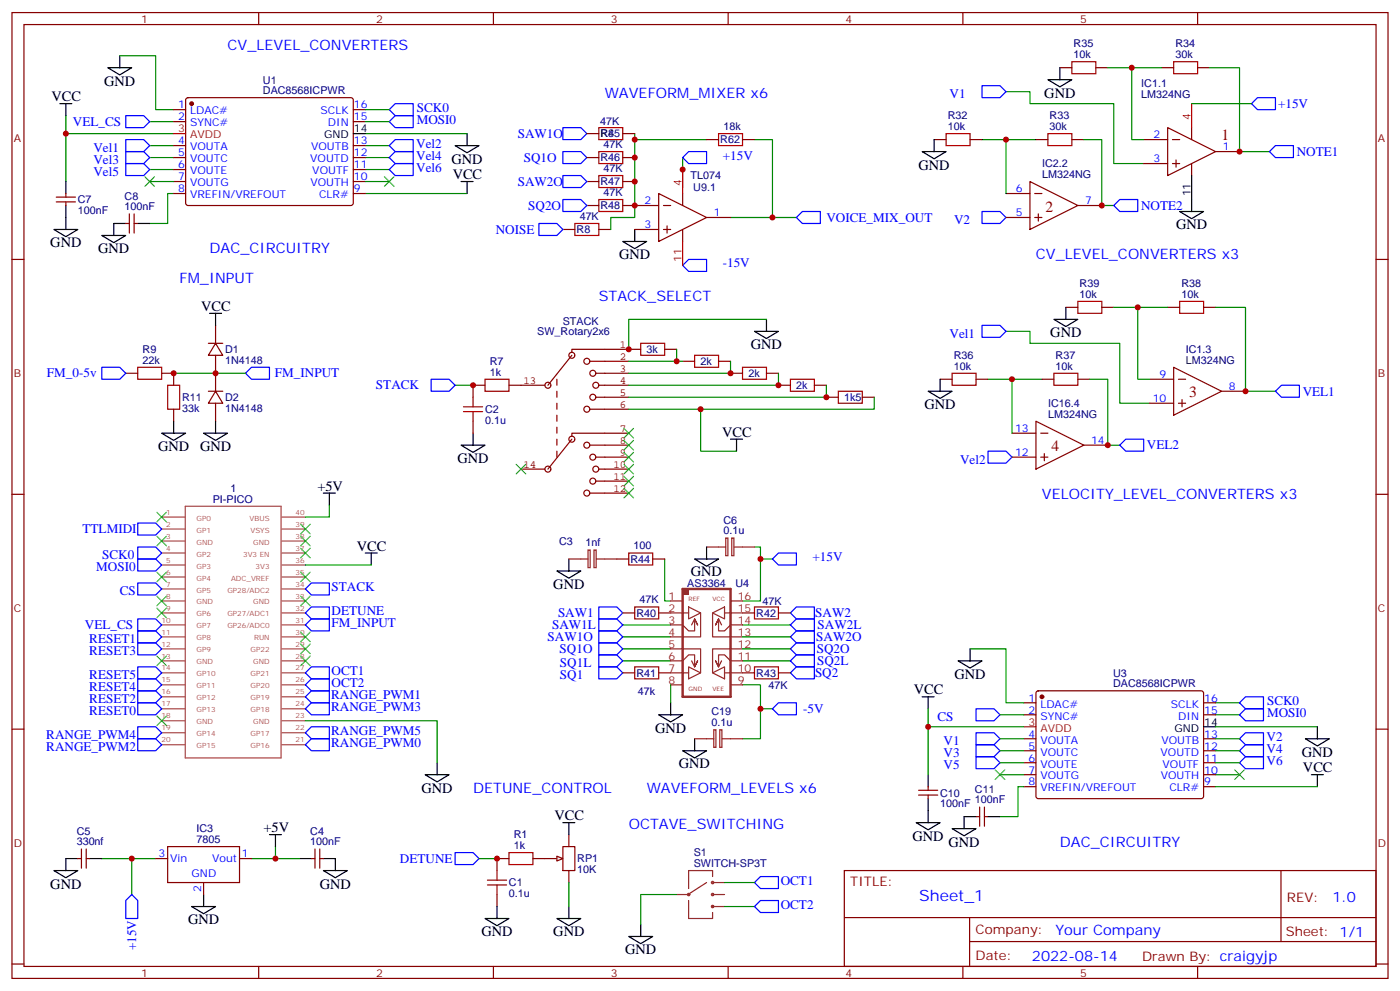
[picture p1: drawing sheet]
<svg xmlns="http://www.w3.org/2000/svg" width="412mm" height="292mm" viewBox="0 0 412 292" stroke-linecap="round" stroke-linejoin="round" font-family="sans-serif">
<g fill="none" stroke="#870000" stroke-width=".35">
<path d="M3.5 3.7h405.4v284.3h-405.4zM7.1 7.2h398.2v277.3h-398.2zM76.2 3.7v3.5M145.3 3.7v3.5M214.5 3.7v3.5M283.6 3.7v3.5M312.2 19.9h3.5M322.8 19.9h3.5M342.2 19.9h3.5M352.8 3.7v3.5M352.8 19.9h3.5M344 37.6l14.1 7-14.1 7.1z"/>
<path d="M351 37.6v3.5M275.2 41.1h3.5M285.8 41.1h3.5M296.3 57h7.1M303.4 53.4l14.1 7.1-14.1 7.1zM304.8 57h2.1M305.2 41.1h3.5M315.7 41.1h3.6M336.9 41.1h7.1M336.9 48.2h7.1M345.4 41.1h2.1M345.4 48.2h2.1"/>
<path d="M346.4 47.1v2.1M351 48.2v3.5M358.1 44.6h7M3.5 76.4h3.6M296.3 64h7.1M304.8 64h2.1M305.9 63v2.1M317.5 60.5h7.1M405.3 76.4h3.6M314 90.5h3.5M324.6 90.5h3.5M344 90.5h3.5"/>
<path d="M354.5 90.5h3.6M276.9 111.7h3.6M287.5 111.7h3.5M306.9 111.7h3.5M317.5 111.7h3.5M338.7 111.7h7M338.7 118.7h7M345.7 108.1l14.1 7.1-14.1 7zM347.1 111.7h2.1M347.1 118.7h2.1M348.2 117.7v2.1M359.8 115.2h7.1"/>
<path d="M298.1 127.5h7.1M298.1 134.6h7.1M305.2 124l14.1 7.1-14.1 7zM306.6 127.5h2.1M306.6 134.6h2.1M307.6 133.5v2.1M319.3 131.1h7M3.5 145.5h3.6M405.3 145.5h3.6M3.5 214.7h3.6M301.6 206.9h3.6M301.6 210.4h3.6"/>
<path d="M301.6 217.5h3.6M305.4 203.6l.5-.2h48.2l.4 .7v30.6l-.7 .4h-48.2l-.4-.7v-30.3zM354.5 206.9h3.6M354.5 210.4h3.6M354.5 217.5h3.6M405.3 214.7h3.6M270.6 234.1h5.6M270.6 232.7h5.6M273.4 231.6v1.1M273.4 234.1v1M288.6 237.6v5.6M290 237.6v5.6"/>
<path d="M301.6 221h3.6M301.6 224.5h3.6M301.6 228.1h3.6M301.6 231.6h3.6M354.5 221h3.6M354.5 224.5h3.6M354.5 228.1h3.6M354.5 231.6h3.6M22.9 252.8h1.1M24 249.9v5.7M25.4 249.9v5.7M25.4 252.8h1.1"/>
<path d="M45.9 252.8h3.5M49.4 249.2h21.2v10.6h-21.2zM60 259.8v3.5M70.6 252.8h3.5M91.7 252.8h1.1M92.8 249.9v5.7M94.2 252.8h1M94.2 249.9v5.7M160.5 252.8h3.5M165.8 249.2h3.5v7.1h-3.5zM167.6 245.7v3.5M167.6 256.3v3.5"/>
<path d="M248.7 256.3h156.6v28.2h-156.6zM287.5 240.4h1.1M290 240.4h1M377.3 256.3v20.9M248.7 270.1h156.5M285.6 277.2h119.6M285.6 270.1v14.2M3.5 283.8h3.6M76.2 284.5v3.5M145.3 284.5v3.5M214.5 284.5v3.5M283.6 284.5v3.5"/>
<path d="M352.8 284.5v3.5M405.3 283.8h3.6"/>
</g>
<g fill="none" stroke="#a64a4a" stroke-width=".35">
<path d="M47.6 152.2h7M47.6 155.8h7M47.6 159.3h7M54.6 149h28.2v74.1h-28.2zM83 152.2h7M83 155.8h7M83 159.3h7M47.6 162.8h7M47.6 166.3h7M47.6 169.9h7M47.6 173.4h7M47.6 176.9h7"/>
<path d="M83 162.8h7M83 166.3h7M83 169.9h7M83 173.4h7M83 176.9h7M47.6 180.4h7M47.6 184h7M47.6 187.5h7M47.6 191h7M47.6 194.6h7M47.6 198.1h7M83 180.4h7"/>
<path d="M83 184h7M83 187.5h7M83 191h7M83 194.6h7M83 198.1h7M47.6 201.6h7M47.6 205.1h7M47.6 208.7h7M47.6 212.2h7M47.6 215.7h7M47.6 219.3h7M83 201.6h7"/>
<path d="M83 205.1h7M83 208.7h7M83 212.2h7M83 215.7h7M83 219.3h7"/>
</g>
<g fill="none" stroke="#008700" stroke-width=".35">
<path d="M326.3 19.9h15.9M333.4 19.9v21.2h3.5M356.3 19.9h8.8v24.7h8.8M296.3 27h7.1v3.5h24.7v17.7h8.8M351 30.5h17.7M289.3 41.1h15.9M296.3 41.1v15.9M319.3 41.1h5.3v19.4h3.5M296.3 97.5h7.1v3.6h26.4v17.6h8.9M328.1 90.5h15.9M335.1 90.5v21.2h3.6M358.1 90.5h8.8v24.7h8.8"/>
<path d="M291 111.7h15.9M298.1 111.7v15.8M321 111.7h5.3v19.4h3.5M97 148.7v3.5h-7M90 166.3h19.4M285.8 191h10.5v15.9h5.3M90 212.2h38.8v12.3M273.4 208.7v5.3h28.2M273.4 214v14.1M294.6 210.4h7M294.6 217.5h7M358.1 210.4h7"/>
<path d="M358.1 206.9h7M358.1 214h30M358.1 217.5h7M294.6 228.1h7M294.6 221h7M294.6 224.5h7M301.6 231.6h-1.7v8.8h-5.3M358.1 228.1h7M358.1 231.6h30M358.1 221h7M358.1 224.5h7M30 252.8h15.9"/>
<path d="M38.8 252.8v10.5M81.1 249.2v3.6h-7M81.1 252.8h7.1"/>
</g>
<g fill="none" stroke="#00f" stroke-width=".35">
<path d="M289.3 25.2h5.3l1.7 1.8-1.7 1.8h-5.3zM370.4 28.8h5.3v3.5h-5.3l-1.7-1.8zM329.8 58.7h5.3v3.6h-5.3l-1.7-1.8zM373.9 44.6l1.8-1.7h5.3v3.5h-5.3zM289.3 62.3h5.3l1.7 1.7-1.7 1.8h-5.3zM289.3 95.8h5.3l1.7 1.7-1.7 1.8h-5.3zM377.5 113.4h5.3v3.5h-5.3l-1.8-1.7zM291 132.8h5.3l1.8 1.8-1.8 1.7h-5.3zM329.8 131.1l1.8-1.8h5.3v3.5h-5.3zM40.6 161h5.3l1.7 1.8-1.7 1.8h-5.3zM40.6 164.6h5.3l1.7 1.7-1.7 1.8h-5.3zM40.6 171.6h5.3l1.7 1.8-1.7 1.8h-5.3z"/>
<path d="M90 173.4l1.7-1.8h5.3v3.6h-5.3zM40.6 199.8h5.3l1.7 1.8-1.7 1.8h-5.3zM40.6 196.3h5.3l1.7 1.8-1.7 1.7h-5.3zM40.6 189.3h5.3l1.7 1.7-1.7 1.8h-5.3zM40.6 185.7h5.3l1.7 1.8-1.7 1.8h-5.3zM90 180.4l1.7-1.7h5.3v3.5h-5.3zM90 184l1.7-1.8h5.3v3.5h-5.3zM90 198.1l1.7-1.8h5.3v3.5h-5.3zM40.6 217.5h5.3l1.7 1.8-1.7 1.7h-5.3zM40.6 214h5.3l1.7 1.7-1.7 1.8h-5.3zM40.6 206.9h5.3l1.7 1.8-1.7 1.7h-5.3zM40.6 203.4h5.3l1.7 1.7-1.7 1.8h-5.3z"/>
<path d="M90 219.3l1.7-1.8h5.3v3.5h-5.3zM90 215.7l1.7-1.7h5.3v3.5h-5.3zM90 208.7l1.7-1.8h5.3v3.5h-5.3zM90 205.1l1.7-1.7h5.3v3.5h-5.3zM90 201.6l1.7-1.8h5.3v3.6h-5.3zM287.5 208.7h5.3l1.8 1.7-1.8 1.8h-5.3zM287.5 215.7h5.3l1.8 1.8-1.8 1.8h-5.3zM287.5 219.3h5.3l1.8 1.7-1.8 1.8h-5.3zM365.1 210.4l1.8-1.7h5.3v3.5h-5.3zM365.1 206.9l1.8-1.8h5.3v3.6h-5.3zM365.1 217.5l1.8-1.8h5.3v3.6h-5.3zM287.5 222.8h5.3l1.8 1.7-1.8 1.8h-5.3z"/>
<path d="M365.1 221l1.8-1.7h5.3v3.5h-5.3zM365.1 224.5l1.8-1.7h5.3v3.5h-5.3zM38.8 263.3l1.8 1.8v5.3h-3.6v-5.3z"/>
</g>
<circle cx="306.9" cy="205.1" r=".53" fill="#870000" stroke="#870000" stroke-width=".35"/>
<path d="M351 30.5v7.1M301.6 214h3.6" fill="none" stroke="#f00" stroke-width=".35"/>
<g fill="none" stroke="#000" stroke-width=".35">
<path d="M312.2 19.9v3.6M308.7 23.5h7l-3.5 2.1zM271.6 44.6h7.1l-3.5 2.1zM275.2 41.1v3.5M351 51.7v10.6M347.5 62.3h7l-3.5 2.1zM310.4 94h7.1l-3.5 2.1zM314 90.5v3.5M273.4 115.2h7.1l-3.6 2.1zM276.9 111.7v3.5M95.2 145.2h3.6M97 145.2v3.5"/>
<path d="M107.6 162.8h3.5M109.4 162.8v3.5M282.2 194.6h7.1l-3.5 2.1zM285.8 191v3.6M271.6 205.1h3.6M273.4 205.1v3.6M354.5 214h3.6M384.5 217.5h7.1l-3.5 2.1zM388.1 214v3.5M125.2 228.1h7.1l-3.5 2.1zM128.8 224.5v3.6M273.4 228.1v3.5"/>
<path d="M273.4 235.1v7.1M386.3 228.1h3.5M388.1 228.1v3.5M15.9 256.3h7l-3.5 2.1zM22.9 252.8h-3.5v3.5M26.5 252.8h3.5M79.4 245.7h3.5M81.1 245.7v3.5M88.2 252.8h3.5M95.2 256.3h7.1l-3.5 2.1zM95.2 252.8h3.6v3.5M269.9 242.2h7l-3.5 2.1z"/>
<path d="M280.5 243.9h7l-3.5 2.2zM287.5 240.4h-3.5v3.5M291 240.4h3.6M56.4 266.9h7.1l-3.5 2.1zM60 263.3v3.6"/>
</g>
<path d="M293.2 226.7l2.8 2.8M296 226.7l-2.8 2.8M363.7 226.7l2.8 2.8M366.5 226.7l-2.8 2.8" fill="none" stroke="#3c3" stroke-width=".35"/>
<path d="M315.7 18.2h7.1v3.5h-7.1zM345.7 18.2h7.1v3.5h-7.1zM278.7 39.3h7.1v3.6h-7.1zM308.7 39.3h7v3.6h-7zM317.5 88.7h7.1v3.6h-7.1zM347.5 88.7h7v3.6h-7zM280.5 109.9h7v3.5h-7zM310.4 109.9h7.1v3.5h-7.1z" fill="none" stroke="#a10000" stroke-width=".35"/>
<path d="M164 252.1l1.8 .7-1.8 .7z" fill="#f0f0f0" stroke="#870000" stroke-width=".35"/>
<g fill="none" stroke="#a10000" stroke-width=".35">
<path d="M136.5 119.8h5.7M139.3 116.9v2.9M142.9 111.7h7v3.5h-7zM188.7 101.1h7.1v3.5h-7.1zM204.6 104.6h7.1v3.5h-7.1zM218.7 108.1h7.1v3.6h-7.1zM232.8 111.7h7.1v3.5h-7.1zM246.9 115.2h7.1v3.5h-7.1zM136.5 121.2h5.7M139.3 121.2v2.8M185.2 162.8h7.1v3.5h-7.1zM187 178.7h7v3.5h-7z"/>
<path d="M222.2 178.7h7.1v3.5h-7.1zM187 196.3h7v3.5h-7zM222.2 196.3h7.1v3.5h-7.1zM143.6 259.1h5.6M146.4 256.3v2.8M149.9 251h7.1v3.5h-7.1zM143.6 260.5h5.6M146.4 260.5v2.8"/>
</g>
<g fill="none" stroke="#870000" stroke-width=".35">
<path d="M142.9 113.4h-3.6v3.5M149.9 113.4h3.6M185.2 102.8h3.5M195.8 102.8h3.5M201.1 106.4h3.5M211.7 106.4h3.5M215.2 109.9h3.5M225.8 109.9h3.5M229.3 113.4h3.5M239.9 113.4h3.5M243.4 116.9h3.5M254 116.9h3.5"/>
<path d="M139.3 124v3.5M181.7 164.6h3.5M192.3 164.6h3.5M183.4 198.1h3.6M183.4 180.4h3.6M194 198.1h3.6M194 180.4h3.6M218.7 198.1h3.5M218.7 180.4h3.5M229.3 198.1h3.5M229.3 180.4h3.5M149.9 252.8h-3.5v3.5"/>
<path d="M157 252.8h3.5M146.4 263.3v3.6"/>
</g>
<g fill="none" stroke="#000" stroke-width=".35">
<path d="M222.2 97.5h7.1l-3.5 2.2zM225.8 94v3.5M135.8 131.1h7.1l-3.6 2.1zM139.3 127.5v3.6M215.2 129.3h3.5M217 129.3v3.5M164 168.1h7.1l-3.5 2.1zM167.6 164.6v3.5M194 210.4h7.1l-3.5 2.1zM197.6 206.9v3.5M204.6 217.5v3.5M201.1 221h7l-3.5 2.1z"/>
<path d="M165.8 242.2h3.5M167.6 242.2v3.5M142.9 270.4h7l-3.5 2.1zM146.4 266.9v3.5M164 270.4h7.1l-3.5 2.1zM167.6 266.9v3.5"/>
</g>
<g fill="none" stroke="#008700" stroke-width=".35">
<path d="M225.8 94h-40.6v8.8M134.1 113.4h5.2M185.2 106.4h15.9M199.3 102.8v3.6M215.2 106.4v3.5h-30M229.3 109.9v3.5h-44.1M243.4 113.4v3.5h-58.2M257.5 116.9v3.6h-72.3M206.4 120.5v12.3h10.6M195.8 164.6v12.3h1.8M222.2 161h1.8v3.6M227.5 164.6h-3.5v12.3h-5.3"/>
<path d="M183.4 191h14.2M183.4 187.5h14.2M183.4 184h14.2M183.4 194.6h14.2M218.7 184h14.1M218.7 194.6h14.1M218.7 201.6h5.3v7.1h3.5M224 208.7v8.8h-5.3M141.1 252.8h5.3M167.6 259.8v7.1"/>
</g>
<g fill="none" stroke="#00f" stroke-width=".35">
<path d="M127 111.7h5.3l1.8 1.7-1.8 1.8h-5.3zM40.6 154h5.3l1.7 1.8-1.7 1.7h-5.3zM176.4 178.7h5.3l1.7 1.7-1.7 1.8h-5.3zM227.5 164.6l1.8-1.8h5.3v3.5h-5.3zM176.4 189.3h5.3l1.7 1.7-1.7 1.8h-5.3zM176.4 185.7h5.3l1.7 1.8-1.7 1.8h-5.3zM176.4 192.8h5.3l1.7 1.8-1.7 1.7h-5.3zM176.4 182.2h5.3l1.7 1.8-1.7 1.7h-5.3zM176.4 196.3h5.3l1.7 1.8-1.7 1.7h-5.3zM232.8 194.6l1.8-1.8h5.3v3.5h-5.3zM232.8 198.1l1.8-1.8h5.3v3.5h-5.3zM232.8 180.4l1.8-1.7h5.3v3.5h-5.3z"/>
<path d="M229.3 206.9h5.3v3.5h-5.3l-1.8-1.7zM134.1 251h5.2l1.8 1.8-1.8 1.7h-5.2z"/>
</g>
<g fill="none" stroke="#850000" stroke-width=".35">
<path d="M153.5 113.4h7M162.3 113.4a.88 .88 0 0 0-1.3-.8 .88 .88 0 0 0-.1 1.5 .88 .88 0 0 0 1.4-.5M164 111.7v1.7M164 115.2v1.7M164 118.7v1.8M168.5 104.6l-7.1 8.8M169.3 104.6a.88 .88 0 0 0-1.2-.8 .88 .88 0 0 0-.2 1.5 .88 .88 0 0 0 1.4-.5M185.2 106.4h-11.5a.88 .88 0 0 0-1.2-.8 .88 .88 0 0 0-.2 1.5 .88 .88 0 0 0 1.4-.6M185.2 116.9h-9.7a.88 .88 0 0 0-1.3-.7 .88 .88 0 0 0-.1 1.4 .88 .88 0 0 0 1.4-.5M185.2 109.9h-9.7a.88 .88 0 0 0-1.3-.8 .88 .88 0 0 0-.1 1.5 .88 .88 0 0 0 1.4-.6M185.2 113.4h-8.8a.88 .88 0 0 0-1.3-.8 .88 .88 0 0 0-.1 1.5 .88 .88 0 0 0 1.4-.5M185.2 102.8h-16.7v.9"/>
<path d="M153.5 138.1h7M162.3 138.1a.88 .88 0 0 0-1.3-.8 .88 .88 0 0 0-.1 1.5 .88 .88 0 0 0 1.4-.5M164 122.2v1.8M164 125.8v1.7M164 129.3v1.8M164 132.8v1.8M168.5 129.3l-7.1 8.8M169.3 129.3a.88 .88 0 0 0-1.2-.8 .88 .88 0 0 0-.2 1.5 .88 .88 0 0 0 1.4-.6M185.2 131.1h-11.5a.88 .88 0 0 0-1.2-.8 .88 .88 0 0 0-.2 1.5 .88 .88 0 0 0 1.4-.6M185.2 120.5h-11.5a.88 .88 0 0 0-1.2-.8 .88 .88 0 0 0-.2 1.5 .88 .88 0 0 0 1.4-.6M185.2 134.6h-9.7a.88 .88 0 0 0-1.3-.8 .88 .88 0 0 0-.1 1.5 .88 .88 0 0 0 1.4-.6M185.2 138.1h-8.8a.88 .88 0 0 0-1.3-.8 .88 .88 0 0 0-.1 1.5 .88 .88 0 0 0 1.4-.5"/>
<path d="M185.2 127.5h-16.7v.9M185.2 145.2h-11.5a.88 .88 0 0 0-1.2-.8 .88 .88 0 0 0-.2 1.5 .88 .88 0 0 0 1.4-.6M185.2 141.6h-9.7a.88 .88 0 0 0-1.3-.8 .88 .88 0 0 0-.1 1.5 .88 .88 0 0 0 1.4-.5"/>
</g>
<g fill="none" stroke="#8c2424" stroke-width=".35">
<path d="M167.6 164.6h5.6M173.2 161.9h.6v5.2h-.6zM175 161.9h.6v5.2h-.6zM175.7 164.6h6M197.6 176.9h3.5M215.2 176.9h3.5M197.6 180.4h3.5M197.6 184h3.5M197.6 187.5h3.5M197.6 191h3.5M197.6 194.6h3.5M197.6 198.1h3.5"/>
<path d="M215.2 180.4h3.5M215.2 184h3.5M215.2 187.5h3.5M215.2 191h3.5M215.2 194.6h3.5M215.2 198.1h3.5M197.6 201.6h3.5M204.6 217.5h5.7M210.3 214.8h.6v5.2h-.6zM212 214.8h.7v5.2h-.7zM212.7 217.5h6M215.2 201.6h3.5"/>
</g>
<path d="M201.1 173.4h14.1v31.7h-14.1z" fill="none" stroke="#8c2424" stroke-width=".71"/>
<path d="M201.1 173.4h1.7v1.8h-1.7z" fill="#8c2424"/>
<g fill="none" stroke="#8c2424" stroke-width=".35">
<path d="M213.8 158.4h.6v5.2h-.6zM215.5 158.4h.7v5.2h-.7zM202.8 178.7l3.6 1.7-3.6 1.8zM208.1 161h5.7M216.3 161h5.9M201.1 184l1.7 1.7h1.8v-3.5l.9 1.8-.9-1.8-.9 1.8M201.1 194.6l1.7-1.8h1.8v3.5l.9-1.7-.9 1.7-.9-1.7M201.1 191h5.3v7.1M201.1 180.4h1.7M201.1 198.1h1.7M202.8 196.3l3.6 1.8-3.6 1.7zM206.4 180.4v7.1h-5.3"/>
<path d="M209.9 180.4v7.1h5.3M209.9 180.4l3.5-1.7v3.5zM209.9 198.1l3.5-1.8v3.5zM212.5 184l-.8-1.8-.9 1.8 .9-1.8v3.5h1.7l1.8-1.7M212.5 194.6l-.8 1.7-.9-1.7 .9 1.7v-3.5h1.7l1.8 1.8M213.4 180.4h1.8M213.4 198.1h1.8M215.2 191h-5.3v7.1M208.1 259.8l-4.9 3.2M209.9 258.1v-1.8h-7.1v5.3M209.9 259.8h3.5M199.3 263.3h3.5"/>
<path d="M202.8 265.1v5.3h7.1v-1.8M209.9 263.3h3.5M209.9 266.9h3.5"/>
<circle cx="209.9" cy="259.8" r=".35"/>
<circle cx="202.8" cy="263.3" r=".35"/>
<circle cx="209.9" cy="263.3" r=".35"/>
<circle cx="209.9" cy="266.9" r=".35"/>
</g>
<g fill="none" stroke="#000" stroke-width=".35">
<path d="M31.7 19.9h7.1l-3.5 2.1zM35.3 16.4v3.5M17.6 30.5h3.6M19.4 30.5v3.5M104.1 39.3h3.5M137.6 39.3v3.6M19.4 53.4v3.6M134.1 42.9h7l-3.5 2.1zM135.8 53.4h3.5M137.6 53.4v3.6M15.9 67.6h7l-3.5 2.1zM19.4 60.5v7.1"/>
<path d="M30 69.3h7l-3.5 2.1zM37 65.8h-3.5v3.5M40.6 65.8h3.5M183.4 71.1h7.1l-3.5 2.1zM187 67.6v3.5M61.7 92.3h3.6M63.5 92.3v3.5M47.6 127.5h7.1l-3.5 2.1zM51.2 124v3.5M60 127.5h7l-3.5 2.1zM63.5 124v3.5M204.6 164.6h7.1l-3.6 2.1z"/>
<path d="M208.1 161v3.6M185.2 275.7h7.1l-3.6 2.1zM188.7 272.2v3.5"/>
</g>
<g fill="none" stroke="#00f" stroke-width=".35">
<path d="M37 34h5.3l1.8 1.8-1.8 1.8h-5.3zM114.7 35.8l1.7-1.8h5.3v3.6h-5.3zM116.4 30.5h5.3v3.5h-5.3l-1.7-1.7zM165.8 37.6h5.3l1.8 1.7-1.8 1.8h-5.3zM37 48.2h5.3l1.8 1.7-1.8 1.8h-5.3zM37 44.6h5.3l1.8 1.8-1.8 1.8h-5.3zM37 41.1h5.3l1.8 1.8-1.8 1.7h-5.3zM114.7 49.9l1.7-1.7h5.3v3.5h-5.3zM114.7 46.4l1.7-1.8h5.3v3.6h-5.3zM114.7 42.9l1.7-1.8h5.3v3.5h-5.3zM165.8 44.6h5.3l1.8 1.8-1.8 1.8h-5.3zM165.8 51.7h5.3l1.8 1.7-1.8 1.8h-5.3z"/>
<path d="M165.8 58.7h5.3l1.8 1.8-1.8 1.8h-5.3zM201.1 46.4l1.7-1.8h5.3v3.6h-5.3zM158.7 65.8h5.3l1.8 1.8-1.8 1.7h-5.3zM201.1 78.1l1.7-1.7h5.3v3.5h-5.3zM234.6 64l1.8-1.7h5.3v3.5h-5.3zM30 108.1h5.3l1.7 1.8-1.7 1.8h-5.3zM72.3 109.9l1.8-1.8h5.3v3.6h-5.3zM40.6 182.2h5.3l1.7 1.8-1.7 1.7h-5.3zM232.8 184l1.8-1.8h5.3v3.5h-5.3zM232.8 191l1.8-1.7h5.3v3.5h-5.3zM232.8 187.5l1.8-1.8h5.3v3.6h-5.3zM224 258.1h5.3v3.5h-5.3l-1.8-1.8z"/>
<path d="M222.2 266.9l1.8-1.8h5.3v3.5h-5.3z"/>
</g>
<g fill="none" stroke="#008700" stroke-width=".35">
<path d="M35.3 16.4h10.6v15.9h5.3M19.4 34v5.3h31.8M19.4 39.3v14.1M44.1 35.8h7.1M107.6 35.8h7.1M107.6 39.3h30M107.6 32.3h7.1M187 39.3v24.7h-7.1v3.6M44.1 49.9h7.1M44.1 46.4h7.1M44.1 42.9h7.1M44.1 53.4h7.1"/>
<path d="M51.2 57h-1.8v8.8h-5.3M107.6 49.9h7.1M107.6 46.4h7.1M107.6 42.9h7.1M107.6 57h30M107.6 53.4h7.1M187 41.1h21.1M201.1 46.4v8.8M222.2 41.1h5.3v22.9M215.2 64h19.4M51.2 109.9h21.1M218.7 191h14.1"/>
<path d="M218.7 187.5h14.1M197.6 201.6v5.3M213.4 259.8h8.8M199.3 263.3h-10.6v8.9M213.4 266.9h8.8"/>
</g>
<path d="M176.4 37.6h7v3.5h-7zM211.7 39.3h7v3.6h-7zM176.4 58.7h7v3.6h-7zM176.4 51.7h7v3.5h-7zM176.4 44.6h7v3.6h-7zM169.3 65.8h7.1v3.5h-7.1zM40.6 108.1h7v3.6h-7zM49.4 113.4h3.5v7.1h-3.5z" fill="none" stroke="#a10000" stroke-width=".35"/>
<g fill="none" stroke="#870000" stroke-width=".35">
<path d="M51.2 32.3h3.5M51.2 35.8h3.5M54.9 29l.5-.2h48.2l.5 .7-.1 30.6-.6 .4-48.3-.1-.4-.6v-30.3zM104.1 32.3h3.5M104.1 35.8h3.5M172.9 39.3h3.5M183.4 39.3h3.6M16.6 59.4h5.6M16.6 58h5.6M19.4 57v1M19.4 59.4v1.1M51.2 53.4h3.5"/>
<path d="M51.2 46.4h3.5M51.2 42.9h3.5M51.2 49.9h3.5M51.2 57h3.5M104.1 53.4h3.5M104.1 46.4h3.5M104.1 42.9h3.5M104.1 49.9h3.5M104.1 57h3.5M172.9 53.4h3.5M172.9 46.4h3.5M183.4 53.4h3.6"/>
<path d="M183.4 46.4h3.6M194 57l14.1 7-14.1 7.1zM201.1 57v3.5M208.1 41.1h3.6M218.7 41.1h3.5M37 65.8h1.1M38.1 63v5.6M39.5 63v5.6M39.5 65.8h1.1M165.8 67.6h3.5M172.9 60.5h3.5M176.4 67.6h3.5"/>
<path d="M183.4 60.5h10.6M187 67.6h7M195.4 60.5h2.2M195.4 67.6h2.2M196.5 66.5v2.1M201.1 67.6v3.5M208.1 64h7.1M63.5 95.8v5.3M37 109.9h3.6M47.6 109.9h3.6v3.5M61.4 101.1h4.2M61.4 115.2h4.2"/>
<path d="M63.5 101.1l2.1 3.5h-4.2zM63.5 115.2l2.1 3.5h-4.2zM63.5 104.6v10.6M63.5 118.7v5.3M51.2 120.5v3.5"/>
</g>
<path d="M51.2 39.3h3.5M201.1 49.9v7.1M201.1 71.1v7" fill="none" stroke="#f00" stroke-width=".35"/>
<g fill="none" stroke="#3c3" stroke-width=".35">
<path d="M42.7 52l2.8 2.9M45.5 52l-2.8 2.9M113.2 52l2.9 2.9M116.1 52l-2.9 2.9M152 136.7l2.9 2.8M154.9 136.7l-2.9 2.8M183.8 126.1l2.8 2.8M183.8 129.6l2.8 2.9M183.8 133.2l2.8 2.8M183.8 136.7l2.8 2.8M186.6 126.1l-2.8 2.8M186.6 129.6l-2.8 2.9"/>
<path d="M186.6 133.2l-2.8 2.8M186.6 136.7l-2.8 2.8M46.2 157.9l2.8 2.8M46.2 150.8l2.8 2.8M49 157.9l-2.8 2.8M49 150.8l-2.8 2.8M88.5 154.3l2.9 2.9M88.5 157.9l2.9 2.8M91.4 154.3l-2.9 2.9M91.4 157.9l-2.9 2.8M183.8 140.2l2.8 2.9M183.8 143.8l2.8 2.8"/>
<path d="M186.6 140.2l-2.8 2.9M186.6 143.8l-2.8 2.8M46.2 175.5l2.8 2.8M46.2 168.5l2.8 2.8M46.2 179l2.8 2.9M49 175.5l-2.8 2.8M49 168.5l-2.8 2.8M49 179l-2.8 2.9M88.5 161.4l2.9 2.8M88.5 168.5l2.9 2.8M88.5 175.5l2.9 2.8M91.4 161.4l-2.9 2.8"/>
<path d="M91.4 168.5l-2.9 2.8M91.4 175.5l-2.9 2.8M46.2 193.1l2.8 2.9M49 193.1l-2.8 2.9M88.5 186.1l2.9 2.8M88.5 189.6l2.9 2.8M88.5 193.1l2.9 2.9M91.4 186.1l-2.9 2.8M91.4 189.6l-2.9 2.8M91.4 193.1l-2.9 2.9M46.2 210.8l2.8 2.8M49 210.8l-2.8 2.8"/>
</g>
<circle cx="56.4" cy="30.5" r=".53" fill="#870000" stroke="#870000" stroke-width=".35"/>
<g fill="#c00">
<circle cx="273.4" cy="214" r=".88"/>
<circle cx="326.3" cy="131.1" r=".88"/>
<circle cx="366.9" cy="115.2" r=".88"/>
<circle cx="324.6" cy="60.5" r=".88"/>
<circle cx="365.1" cy="44.6" r=".88"/>
<circle cx="335.1" cy="90.5" r=".88"/>
<circle cx="298.1" cy="111.7" r=".88"/>
<circle cx="333.4" cy="19.9" r=".88"/>
<circle cx="296.3" cy="41.1" r=".88"/>
<circle cx="38.8" cy="252.8" r=".88"/>
<circle cx="81.1" cy="252.8" r=".88"/>
<circle cx="146.4" cy="252.8" r=".88"/>
<circle cx="199.3" cy="106.4" r=".88"/>
<circle cx="215.2" cy="109.9" r=".88"/>
<circle cx="229.3" cy="113.4" r=".88"/>
<circle cx="243.4" cy="116.9" r=".88"/>
<circle cx="185.2" cy="102.8" r=".88"/>
<circle cx="206.4" cy="120.5" r=".88"/>
<circle cx="139.3" cy="113.4" r=".88"/>
<circle cx="224" cy="208.7" r=".88"/>
<circle cx="224" cy="164.6" r=".88"/>
<circle cx="187" cy="41.1" r=".88"/>
<circle cx="227.5" cy="64" r=".88"/>
<circle cx="201.1" cy="49.9" r=".88"/>
<circle cx="187" cy="53.4" r=".88"/>
<circle cx="187" cy="60.5" r=".88"/>
<circle cx="187" cy="46.4" r=".88"/>
<circle cx="51.2" cy="109.9" r=".88"/>
<circle cx="63.5" cy="109.9" r=".88"/>
<circle cx="19.4" cy="39.3" r=".88"/>
</g>
<g font-size="4.6" fill="#800">
<text x="359.8" y="41.1">1</text>
<text x="308" y="62.3">2</text>
<text x="350.3" y="116.9">3</text>
<text x="309.7" y="132.8">4</text>
</g>
<text font-size="4.6" fill="#00f" x="270.8" y="265.3">Sheet_1</text>
<g font-size="4.2" fill="#00f">
<text x="67" y="14.6">CV_LEVEL_CONVERTERS</text>
<text x="178.2" y="28.8">WAVEFORM_MIXER x6</text>
<text x="61.7" y="74.6">DAC_CIRCUITRY</text>
<text x="305.2" y="76.4">CV_LEVEL_CONVERTERS x3</text>
<text x="52.9" y="83.4">FM_INPUT</text>
<text x="176.4" y="88.7">STACK_SELECT</text>
<text x="306.9" y="146.9">VELOCITY_LEVEL_CONVERTERS x3</text>
<text x="139.3" y="233.4">DETUNE_CONTROL</text>
<text x="190.5" y="233.4">WAVEFORM_LEVELS x6</text>
<text x="185.2" y="243.9">OCTAVE_SWITCHING</text>
<text x="312.2" y="249.2">DAC_CIRCUITRY</text>
<text x="392.5" y="265.6">1.0</text>
<text x="310.9" y="275.1">Your Company</text>
<text x="304" y="282.9">2022-08-14</text>
</g>
<g font-size="4.2">
<text x="15.2" y="29.8">VCC</text>
<text x="30.7" y="25.2">GND</text>
<text x="307.6" y="28.8">GND</text>
<text x="133" y="48.2">GND</text>
<text x="133.3" y="52.7">VCC</text>
<text x="270.6" y="49.9">GND</text>
<text x="346.4" y="67.6">GND</text>
<text x="14.8" y="72.8">GND</text>
<text x="28.9" y="74.6">GND</text>
<text x="182.4" y="76.4">GND</text>
<text x="59.3" y="91.5">VCC</text>
<text x="309.4" y="99.3">GND</text>
<text x="221.2" y="102.8">GND</text>
<text x="272.3" y="120.5">GND</text>
<text x="212.7" y="128.6">VCC</text>
<text x="46.6" y="132.8">GND</text>
<text x="58.9" y="132.8">GND</text>
<text x="134.8" y="136.3">GND</text>
<text x="93.5" y="144.5">+5V</text>
<text x="105.1" y="162.1">VCC</text>
<text x="163" y="173.4">GND</text>
<text x="203.5" y="169.5">GND</text>
<text x="281.2" y="199.8">GND</text>
<text x="269.2" y="204.4">VCC</text>
<text x="193" y="215.7">GND</text>
<text x="200" y="226">GND</text>
<text x="383.5" y="222.8">GND</text>
<text x="383.8" y="227.4">VCC</text>
<text x="124.2" y="233.4">GND</text>
<text x="77.6" y="245">+5V</text>
<text x="163.3" y="241.5">VCC</text>
<text x="268.8" y="247.5">GND</text>
<text x="279.4" y="249.2">GND</text>
<text x="14.8" y="261.6">GND</text>
<text x="94.2" y="261.6">GND</text>
<text x="55.4" y="272.2">GND</text>
<text x="141.8" y="275.7">GND</text>
<text x="163" y="275.7">GND</text>
<text x="184.1" y="281">GND</text>
</g>
<g font-size="3.9" fill="#00f">
<text x="279.7" y="28.9">V1</text>
<text x="122.8" y="32.9">SCK0</text>
<text x="376.5" y="31.8">+15V</text>
<text x="21.5" y="37">VEL_CS</text>
<text x="122.8" y="36.4">MOSI0</text>
<text x="152.5" y="40.6">SAW1O</text>
<text x="27.5" y="44.8">Vel1</text>
<text x="122.6" y="47">Vel4</text>
<text x="122.6" y="43.5">Vel2</text>
<text x="154.3" y="47.7">SQ1O</text>
<text x="212.9" y="47">+15V</text>
<text x="382" y="45.9">NOTE1</text>
<text x="27.5" y="51.8">Vel5</text>
<text x="27.5" y="48.3">Vel3</text>
<text x="122.6" y="50.5">Vel6</text>
<text x="152.5" y="54.6">SAW2O</text>
<text x="155.6" y="61.7">SQ2O</text>
<text x="243.4" y="65.3">VOICE_MIX_OUT</text>
<text x="281" y="65.9">V2</text>
<text x="336.1" y="61.8">NOTE2</text>
<text x="146" y="68.8">NOISE</text>
<text x="212.9" y="78.7">-15V</text>
<text x="279.7" y="99.5">Vel1</text>
<text x="13.8" y="111.1">FM_0-5v</text>
<text x="81" y="111.1">FM_INPUT</text>
<text x="110.7" y="114.7">STACK</text>
<text x="383.7" y="116.4">VEL1</text>
<text x="282.8" y="136.5">Vel2</text>
<text x="337.9" y="132.3">VEL2</text>
<text x="24.3" y="157">TTLMIDI</text>
<text x="30.1" y="164.7">SCK0</text>
<text x="239.4" y="165.2">+15V</text>
<text x="28.4" y="168.2">MOSI0</text>
<text x="35.3" y="175.2">CS</text>
<text x="97.7" y="174.1">STACK</text>
<text x="25" y="185.2">VEL_CS</text>
<text x="97.7" y="181.2">DETUNE</text>
<text x="97.7" y="184.7">FM_INPUT</text>
<text x="162.6" y="185.2">SAW1L</text>
<text x="164.4" y="181.7">SAW1</text>
<text x="240.1" y="181.7">SAW2</text>
<text x="240.8" y="185.2">SAW2L</text>
<text x="26.3" y="189.3">RESET1</text>
<text x="161.3" y="188.8">SAW1O</text>
<text x="240.5" y="188.8">SAW2O</text>
<text x="26.3" y="192.8">RESET3</text>
<text x="164.8" y="192.3">SQ1O</text>
<text x="164.9" y="196.4">SQ1L</text>
<text x="240.6" y="192.3">SQ2O</text>
<text x="240.7" y="195.8">SQ2L</text>
<text x="26.3" y="203.4">RESET4</text>
<text x="26.3" y="199.8">RESET5</text>
<text x="97.7" y="202.3">OCT2</text>
<text x="97.7" y="198.8">OCT1</text>
<text x="165" y="199.9">SQ1</text>
<text x="240.1" y="199.4">SQ2</text>
<text x="26.3" y="206.9">RESET2</text>
<text x="97.5" y="209.4">RANGE_PWM3</text>
<text x="97.5" y="205.9">RANGE_PWM1</text>
<text x="236.5" y="209.9">-5V</text>
<text x="373.2" y="207.5">SCK0</text>
<text x="26.3" y="210.4">RESET0</text>
<text x="276.2" y="212.2">CS</text>
<text x="373.2" y="211">MOSI0</text>
<text x="13.6" y="221">RANGE_PWM2</text>
<text x="13.6" y="217.5">RANGE_PWM4</text>
<text x="97.5" y="220">RANGE_PWM0</text>
<text x="97.5" y="216.5">RANGE_PWM5</text>
<text x="278" y="219.4">V1</text>
<text x="373.1" y="218.1">V2</text>
<text x="373.1" y="221.6">V4</text>
<text x="278" y="222.9">V3</text>
<text x="278" y="226.5">V5</text>
<text x="373.1" y="225.1">V6</text>
<text x="117.8" y="254">DETUNE</text>
<text x="230" y="260.5">OCT1</text>
<text x="230" y="267.6">OCT2</text>
<text x="40.1" y="279.8" transform="rotate(-90 40.1 279.8)">+15V</text>
</g>
<g font-size="3.9" fill="#800">
<text x="250.5" y="260.9">TITLE:</text>
<text x="379.1" y="265.6">REV:</text>
<text x="287.4" y="275.1">Company:</text>
<text x="378.7" y="275.7">Sheet: 1/1</text>
<text x="287.4" y="282.8">Date:</text>
<text x="336.4" y="282.8">Drawn By: craigyjp</text>
</g>
<g font-size="3.2" fill="#800">
<text x="41.6" y="6.7">1</text>
<text x="110.8" y="6.7">2</text>
<text x="179.9" y="6.7">3</text>
<text x="249.1" y="6.7">4</text>
<text x="318.2" y="6.7">5</text>
<text x="4.1" y="41.8">A</text>
<text x="405.9" y="41.8">A</text>
<text x="4.1" y="110.9">B</text>
<text x="405.9" y="110.9">B</text>
<text x="4.1" y="180.1">C</text>
<text x="405.9" y="180.1">C</text>
<text x="4.1" y="249.2">D</text>
<text x="405.9" y="249.2">D</text>
<text x="41.6" y="287.5">1</text>
<text x="110.8" y="287.5">2</text>
<text x="179.9" y="287.5">3</text>
<text x="249.1" y="287.5">4</text>
<text x="318.2" y="287.5">5</text>
</g>
<g font-size="3.2" fill="#000080">
<text x="316.2" y="17.1">10k</text>
<text x="316.2" y="13.9">R35</text>
<text x="346.2" y="17.1">30k</text>
<text x="346.2" y="13.9">R34</text>
<text x="77.4" y="27.6">DAC8568ICPWR</text>
<text x="77.4" y="24.6">U1</text>
<text x="336.2" y="28.8">LM324NG</text>
<text x="336.2" y="25.6">IC1.1</text>
<text x="279.2" y="35.1">R32</text>
<text x="309.2" y="35.1">R33</text>
<text x="176.8" y="36.9">47K</text>
<text x="176.9" y="40.5">R45</text>
<text x="179.2" y="40.5">8</text>
<text x="213.1" y="38.3">18k</text>
<text x="279.2" y="38.3">10k</text>
<text x="309.2" y="38.3">30k</text>
<text x="176.9" y="47.5">R46</text>
<text x="177.8" y="43.6">47K</text>
<text x="212.2" y="42.2">R62</text>
<text x="177.8" y="50.6">47K</text>
<text x="203.4" y="52.8">TL074</text>
<text x="307" y="52.4">LM324NG</text>
<text x="307" y="49.2">IC2.2</text>
<text x="22.9" y="59.9">C7</text>
<text x="36.7" y="58.7">C8</text>
<text x="176.9" y="54.6">R47</text>
<text x="177.8" y="57.7">47K</text>
<text x="204.2" y="56.3">U9.1</text>
<text x="22.9" y="63.1">100nF</text>
<text x="36.7" y="61.9">100nF</text>
<text x="170.8" y="64.7">47K</text>
<text x="176.9" y="61.6">R48</text>
<text x="169.8" y="68.7">R8</text>
<text x="318" y="87.7">10k</text>
<text x="318" y="84.5">R39</text>
<text x="348" y="87.7">10k</text>
<text x="348" y="84.5">R38</text>
<text x="165.8" y="95.7">STACK</text>
<text x="158.3" y="98.7">SW_Rotary2x6</text>
<text x="42" y="107.1">22k</text>
<text x="42" y="103.9">R9</text>
<text x="66.3" y="107.1">1N4148</text>
<text x="66.3" y="103.9">D1</text>
<text x="144.3" y="107.4">R7</text>
<text x="190.5" y="104">3k</text>
<text x="206.3" y="107.5">2k</text>
<text x="281" y="105.7">R36</text>
<text x="311" y="105.7">R37</text>
<text x="349.3" y="107.1">LM324NG</text>
<text x="349.3" y="103.9">IC1.3</text>
<text x="144.3" y="110.6">1k</text>
<text x="220.5" y="111">2k</text>
<text x="281" y="108.8">10k</text>
<text x="311" y="108.8">10k</text>
<text x="53.6" y="118">R11</text>
<text x="66.3" y="118">D2</text>
<text x="234.6" y="114.6">2k</text>
<text x="248.7" y="118.1">1k5</text>
<text x="308.7" y="119.8">IC16.4</text>
<text x="53.6" y="121.2">33k</text>
<text x="66.3" y="121.2">1N4148</text>
<text x="142.9" y="124.7">0.1u</text>
<text x="142.9" y="121.5">C2</text>
<text x="308.7" y="122.9">LM324NG</text>
<text x="62.7" y="148">PI-PICO</text>
<text x="67.9" y="144.8">1</text>
<text x="213.1" y="154.2">C6</text>
<text x="164.7" y="160.4">C3</text>
<text x="172.5" y="160.9">1nf</text>
<text x="186.6" y="161.7">100</text>
<text x="213.1" y="157.3">0.1u</text>
<text x="185.7" y="165.7">R44</text>
<text x="202.5" y="172.7">AS3364</text>
<text x="216.6" y="172.7">U4</text>
<text x="188.4" y="177.6">47K</text>
<text x="224.7" y="178.1">47K</text>
<text x="187.5" y="181.6">R40</text>
<text x="222.8" y="181.6">R42</text>
<text x="187.5" y="199.2">R41</text>
<text x="222.8" y="199.2">R43</text>
<text x="226.4" y="202.8">47K</text>
<text x="327.9" y="202.2">DAC8568ICPWR</text>
<text x="327.9" y="199.3">U3</text>
<text x="187.9" y="204.5">47k</text>
<text x="209.6" y="213.8">0.1u</text>
<text x="209.6" y="210.6">C19</text>
<text x="287.2" y="233.4">C11</text>
<text x="276.9" y="237.7">100nF</text>
<text x="276.9" y="234.5">C10</text>
<text x="287.2" y="236.5">100nF</text>
<text x="22.6" y="245.7">C5</text>
<text x="57.9" y="245">IC3</text>
<text x="91.4" y="245.7">C4</text>
<text x="22.6" y="248.9">330nf</text>
<text x="57.9" y="248.2">7805</text>
<text x="91.4" y="248.9">100nF</text>
<text x="151.4" y="249.9">1k</text>
<text x="151.4" y="246.8">R1</text>
<text x="170" y="257">10K</text>
<text x="170" y="253.8">RP1</text>
<text x="204.4" y="255.2">SWITCH-SP3T</text>
<text x="204.4" y="252.1">S1</text>
<text x="149.9" y="260.9">C1</text>
<text x="149.9" y="264.1">0.1u</text>
</g>
<g font-size="3.2" fill="#00f">
<text x="52.5" y="31.9">1</text>
<text x="52.5" y="35.5">2</text>
<text x="56" y="33.7">LDAC#</text>
<text x="94.4" y="33.7">SCLK</text>
<text x="104.2" y="35.5">15</text>
<text x="104.2" y="31.9">16</text>
<text x="56" y="37.2">SYNC#</text>
<text x="96.6" y="37.2">DIN</text>
<text x="339.8" y="40.7">2</text>
<text x="52.5" y="42.5">4</text>
<text x="52.5" y="46">5</text>
<text x="56" y="44.3">VOUTA</text>
<text x="56" y="47.8">VOUTC</text>
<text x="91.4" y="47.8">VOUTD</text>
<text x="91.6" y="44.3">VOUTB</text>
<text x="104.2" y="46">12</text>
<text x="104.2" y="42.5">13</text>
<text x="339.8" y="47.8">3</text>
<text x="360.2" y="44.3">1</text>
<text x="52.5" y="49.6">6</text>
<text x="52.5" y="53.1">7</text>
<text x="56" y="51.3">VOUTE</text>
<text x="92" y="51.3">VOUTF</text>
<text x="104.2" y="53.1">10</text>
<text x="104.2" y="49.6">11</text>
<text x="52.5" y="56.6">8</text>
<text x="56" y="54.9">VOUTG</text>
<text x="56" y="58.4">VREFIN/VREFOUT</text>
<text x="91.4" y="54.9">VOUTH</text>
<text x="94" y="58.4">CLR#</text>
<text x="104.2" y="56.6">9</text>
<text x="299.3" y="56.6">6</text>
<text x="189.9" y="60.1">2</text>
<text x="210.3" y="63.7">1</text>
<text x="299.3" y="63.7">5</text>
<text x="319.6" y="60.1">7</text>
<text x="189.9" y="67.2">3</text>
<text x="341.6" y="111.3">9</text>
<text x="339.6" y="118.4">10</text>
<text x="361.9" y="114.8">8</text>
<text x="299" y="127.2">13</text>
<text x="321.4" y="130.7">14</text>
<text x="299" y="134.2">12</text>
<text x="303" y="206.6">1</text>
<text x="306.5" y="208.3">LDAC#</text>
<text x="344.9" y="208.3">SCLK</text>
<text x="354.7" y="206.6">16</text>
<text x="303" y="210.1">2</text>
<text x="306.5" y="211.8">SYNC#</text>
<text x="347.1" y="211.8">DIN</text>
<text x="354.7" y="210.1">15</text>
<text x="303" y="217.1">4</text>
<text x="303" y="220.7">5</text>
<text x="306.5" y="218.9">VOUTA</text>
<text x="342.1" y="218.9">VOUTB</text>
<text x="354.7" y="220.7">12</text>
<text x="354.7" y="217.1">13</text>
<text x="303" y="224.2">6</text>
<text x="303" y="227.7">7</text>
<text x="306.5" y="222.4">VOUTC</text>
<text x="306.5" y="226">VOUTE</text>
<text x="341.8" y="222.4">VOUTD</text>
<text x="342.5" y="226">VOUTF</text>
<text x="354.7" y="227.7">10</text>
<text x="354.7" y="224.2">11</text>
<text x="303" y="231.2">8</text>
<text x="306.5" y="229.5">VOUTG</text>
<text x="306.5" y="233">VREFIN/VREFOUT</text>
<text x="341.9" y="229.5">VOUTH</text>
<text x="344.5" y="233">CLR#</text>
<text x="354.7" y="231.2">9</text>
<text x="46.7" y="252.4">3</text>
<text x="50.1" y="253.8">Vin</text>
<text x="62.5" y="253.8">Vout</text>
<text x="71.3" y="252.4">1</text>
<text x="56.4" y="258.1">GND</text>
<text x="59.3" y="262.5" transform="rotate(-90 59.3 262.5)">2</text>
</g>
<g font-size="3.2" fill="#f00">
<text x="350.7" y="35.5" transform="rotate(-90 350.7 35.5)">4</text>
<text x="52.5" y="39">3</text>
<text x="56" y="40.7">AVDD</text>
<text x="200.7" y="54.9" transform="rotate(-90 200.7 54.9)">4</text>
<text x="200.7" y="77.2" transform="rotate(-90 200.7 77.2)">11</text>
<text x="303" y="213.6">3</text>
<text x="306.5" y="215.4">AVDD</text>
</g>
<g font-size="3.2">
<text x="95.5" y="40.7">GND</text>
<text x="104.2" y="39">14</text>
<text x="350.7" y="57.8" transform="rotate(-90 350.7 57.8)">11</text>
<text x="346" y="215.4">GND</text>
<text x="354.7" y="213.6">14</text>
</g>
<g font-size="3.2" fill="#840000">
<text x="182.6" y="102.5">1</text>
<text x="182.6" y="106">2</text>
<text x="154.2" y="113.1">13</text>
<text x="182.6" y="109.5">3</text>
<text x="182.6" y="113.1">4</text>
<text x="182.6" y="116.6">5</text>
<text x="182.6" y="120.1">6</text>
<text x="182.6" y="127.2">7</text>
<text x="182.6" y="130.7">8</text>
<text x="154.2" y="137.8">14</text>
<text x="180.7" y="137.8">10</text>
<text x="182.6" y="134.2">9</text>
<text x="180.7" y="141.3">11</text>
<text x="180.7" y="144.8">12</text>
</g>
<g font-size="3.2" fill="#8d2323">
<text x="196.9" y="176.6">1</text>
<text x="217.3" y="176.6">16</text>
<text x="196.9" y="180.1">2</text>
<text x="196.9" y="183.6">3</text>
<text x="217.3" y="183.6">14</text>
<text x="217.3" y="180.1">15</text>
<text x="196.9" y="187.1">4</text>
<text x="196.9" y="190.7">5</text>
<text x="217.3" y="190.7">12</text>
<text x="217.3" y="187.1">13</text>
<text x="196.9" y="194.2">6</text>
<text x="196.9" y="197.7">7</text>
<text x="217.3" y="197.7">10</text>
<text x="217.3" y="194.2">11</text>
<text x="196.9" y="201.3">8</text>
<text x="217.3" y="201.3">9</text>
</g>
<g font-size="2.1" fill="#a54b4b">
<text x="48.9" y="151.5">1</text>
<text x="48.9" y="155.1">2</text>
<text x="57.9" y="153.3">GP0</text>
<text x="73.5" y="153.3">VBUS</text>
<text x="87.1" y="155.1">39</text>
<text x="87.1" y="151.5">40</text>
<text x="48.9" y="158.6">3</text>
<text x="57.9" y="156.8">GP1</text>
<text x="57.9" y="160.3">GND</text>
<text x="73.8" y="156.8">VSYS</text>
<text x="74.6" y="160.3">GND</text>
<text x="87.1" y="158.6">38</text>
<text x="48.9" y="162.1">4</text>
<text x="48.9" y="165.6">5</text>
<text x="57.9" y="163.8">GP2</text>
<text x="57.9" y="167.4">GP3</text>
<text x="71.6" y="163.8">3V3 EN</text>
<text x="75.3" y="167.4">3V3</text>
<text x="87.1" y="165.6">36</text>
<text x="87.1" y="162.1">37</text>
<text x="48.9" y="169.2">6</text>
<text x="48.9" y="172.7">7</text>
<text x="57.9" y="170.9">GP4</text>
<text x="68.1" y="170.9">ADC_VREF</text>
<text x="87.1" y="172.7">34</text>
<text x="87.1" y="169.2">35</text>
<text x="48.9" y="176.2">8</text>
<text x="48.9" y="179.8">9</text>
<text x="57.9" y="174.4">GP5</text>
<text x="57.9" y="178">GND</text>
<text x="67" y="174.4">GP28/ADC2</text>
<text x="74.6" y="178">GND</text>
<text x="87.1" y="179.8">32</text>
<text x="87.1" y="176.2">33</text>
<text x="47.6" y="183.3">10</text>
<text x="57.9" y="181.5">GP6</text>
<text x="57.9" y="185">GP7</text>
<text x="67" y="185">GP26/ADC0</text>
<text x="67" y="181.5">GP27/ADC1</text>
<text x="87.1" y="183.3">31</text>
<text x="47.6" y="186.8">11</text>
<text x="47.6" y="190.3">12</text>
<text x="57.9" y="188.5">GP8</text>
<text x="74.8" y="188.5">RUN</text>
<text x="87.1" y="190.3">29</text>
<text x="87.1" y="186.8">30</text>
<text x="47.6" y="193.9">13</text>
<text x="47.6" y="197.4">14</text>
<text x="57.9" y="192.1">GP9</text>
<text x="57.9" y="195.6">GND</text>
<text x="73.8" y="192.1">GP22</text>
<text x="74.6" y="195.6">GND</text>
<text x="87.1" y="197.4">27</text>
<text x="87.1" y="193.9">28</text>
<text x="47.6" y="200.9">15</text>
<text x="57.9" y="199.1">GP10</text>
<text x="57.9" y="202.7">GP11</text>
<text x="73.8" y="202.7">GP20</text>
<text x="73.8" y="199.1">GP21</text>
<text x="87.1" y="200.9">26</text>
<text x="47.6" y="204.4">16</text>
<text x="47.6" y="208">17</text>
<text x="57.9" y="206.2">GP12</text>
<text x="57.9" y="209.7">GP13</text>
<text x="73.8" y="209.7">GP18</text>
<text x="73.8" y="206.2">GP19</text>
<text x="87.1" y="208">24</text>
<text x="87.1" y="204.4">25</text>
<text x="47.6" y="211.5">18</text>
<text x="47.6" y="215">19</text>
<text x="57.9" y="213.2">GND</text>
<text x="74.6" y="213.2">GND</text>
<text x="87.1" y="215">22</text>
<text x="87.1" y="211.5">23</text>
<text x="47.6" y="218.6">20</text>
<text x="57.9" y="216.8">GP14</text>
<text x="57.9" y="220.3">GP15</text>
<text x="73.8" y="220.3">GP16</text>
<text x="73.8" y="216.8">GP17</text>
<text x="87.1" y="218.6">21</text>
</g>
<g font-size="1.8" fill="#8d2323">
<text x="202.8" y="176.9">REF</text>
<text x="209.9" y="176.9">VCC</text>
<text x="202.8" y="203.4">GND</text>
<text x="209.9" y="203.4">VEE</text>
</g>
</svg>
